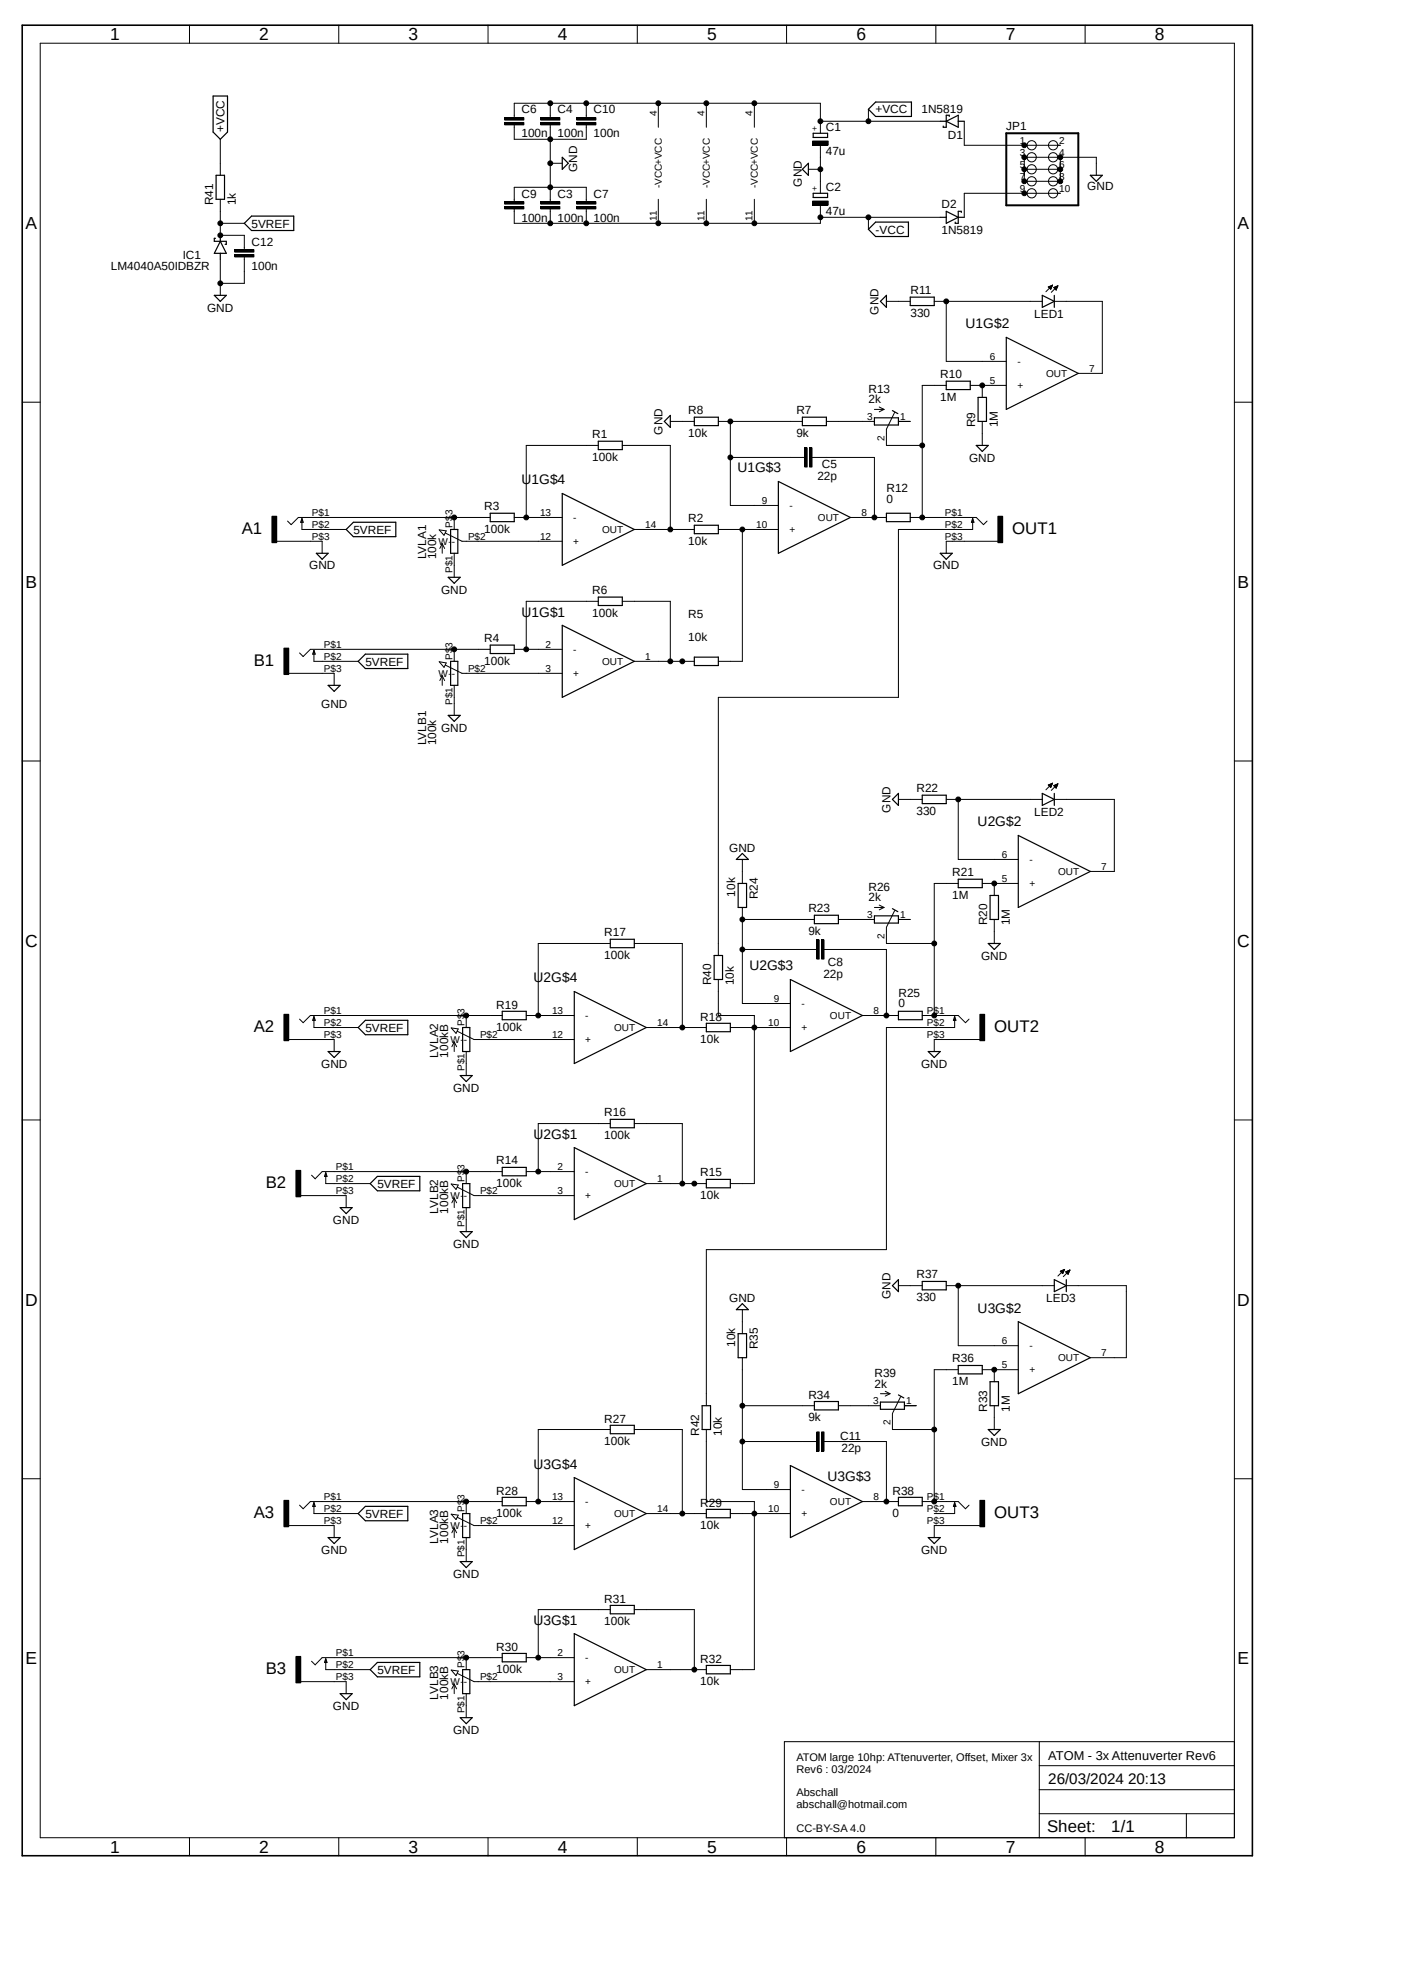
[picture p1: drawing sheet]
<svg xmlns="http://www.w3.org/2000/svg" width="297mm" height="420mm" viewBox="0 0 297 420" stroke-linecap="round" stroke-linejoin="round" font-family="sans-serif">
<path d="M4.2 5l261.1 388.2M265.3 5l-261.1 388.2" fill="none" stroke="#fff" stroke-width=".21"/>
<g fill="none" stroke="#000" stroke-width=".25">
<path d="M45.1 20.3h3v7.6l-1.5 1.6-1.5-1.6zM45.7 37.1h1.8v5.1h-1.8zM119 33.3l1.2 1.2-1.2 1.3zM171 34.5v2.6l-1.2-1.3zM172 28.2h3.1v.9h-3.1zM183.7 23.1l1.6-1.5h7.5v3h-7.5zM198.9 25.7h1.3M200.2 25.7l2.5-1.3v2.5zM200.8 24.6v-.2h-.6v2.5h-.6v-.2M202.7 25.7h1.3M230.7 37.1h2.5l-1.3 1.3zM45.6 50.4h-.3v.7h2.6v.6h-.3"/>
<path d="M46.6 51.1l1.3 2.5h-2.6zM46.6 49.8v1.3M46.6 53.6v1.3M53.2 45.7h8.9v3.1h-8.9l-1.5-1.6zM172 40.9h3.1v.9h-3.1zM183.7 48.5l1.6-1.5h6.9v3h-6.9zM198.9 46h1.3M200.2 44.7l2.5 1.3-2.5 1.2zM202.7 46h1.3M203.4 45v-.3h-.7v2.5h-.6v-.2M45.3 62.5h2.6l-1.3 1.3zM187.5 62.5v2.5l-1.2-1.2z"/>
<path d="M192.6 62.9h5.1v1.7h-5.1zM212.9 71.4l15.2 7.6-15.2 7.6zM220.5 62.5l2.6 1.3-2.6 1.2zM223.1 62.5v2.5M126.6 93.3h5.1v1.8h-5.1zM141.8 87.9v2.5l-1.3-1.2zM146.9 88.3h5.1v1.7h-5.1zM169.8 88.3h5v1.7h-5zM185 88.4h5.1v1.5h-5.1zM188.8 86.9l1.1 .6M200.2 80.6h5.1v1.8h-5.1zM206.5 94.2h2.6l-1.3 1.3z"/>
<path d="M206.9 84.1h1.8v5.1h-1.8zM63.9 109.7l.2 .8h-.5zM66.9 117.1h2.5l-1.2 1.2zM73.2 112l1.6-1.5h8.9v3h-8.9zM95.3 112h1.6v5.1h-1.6zM103.7 108.6h5.1v1.8h-5.1zM119 104.4l15.2 7.6-15.2 7.6zM146.9 111.1h5.1v1.8h-5.1zM164.7 101.9l15.2 7.6-15.2 7.6zM187.5 108.6h5.1v1.8h-5.1zM198.9 117.1h2.6l-1.3 1.2zM205.8 109.7l.2 .8h-.5z"/>
<path d="M66.4 137.6l.3 .8h-.5zM75.8 139.9l1.5-1.5h9v3h-9zM94.8 122.1h2.6l-1.3 1.3zM95.3 139.9h1.6v5.1h-1.6zM103.7 136.5h5.1v1.8h-5.1zM119 132.3l15.2 7.6-15.2 7.6zM126.6 126.3h5.1v1.8h-5.1zM146.9 139h5.1v1.8h-5.1zM69.4 145h2.6l-1.3 1.3zM94.8 151.3h2.6l-1.3 1.3zM190.1 167.9v2.5l-1.3-1.3zM195.1 168.2h5.1v1.8h-5.1z"/>
<path d="M215.4 176.7l15.3 7.7-15.3 7.6zM220.5 167.9l2.6 1.2-2.6 1.3zM223.1 167.9v2.5M129.1 198.7h5.1v1.8h-5.1zM156.2 186.9h1.7v5.1h-1.7zM157.1 180.6l1.2 1.2h-2.5zM172.3 193.6h5.1v1.8h-5.1zM185 193.8h5.1v1.5h-5.1zM188.8 192.2l1.1 .7M202.7 186h5.1v1.8h-5.1zM209.1 199.6h2.5l-1.2 1.3zM209.5 189.4h1.7v5.1h-1.7z"/>
<path d="M66.4 215.1l.3 .8h-.5zM75.8 217.4l1.5-1.5h9v3h-9zM97.9 217.4h1.5v5.1h-1.5zM106.3 214h5v1.7h-5zM121.5 209.8l15.2 7.6-15.2 7.6zM149.4 216.5h5.1v1.8h-5.1zM151.1 202.1h1.8v5.1h-1.8zM167.2 207.2l15.3 7.6-15.3 7.7zM190.1 214h5v1.7h-5zM202 215.1l.2 .8h-.5zM69.4 222.5h2.6l-1.3 1.2zM97.4 227.5h2.5l-1.3 1.3z"/>
<path d="M129.1 236.8h5.1v1.8h-5.1zM196.4 222.5h2.5l-1.2 1.2zM68.9 248.1l.3 .8h-.5zM72 255.5h2.5l-1.3 1.3zM78.3 250.4l1.5-1.5h9v3h-9zM97.9 250.4h1.5v5.1h-1.5zM106.3 247h5v1.8h-5zM121.5 242.8l15.2 7.6-15.2 7.6zM149.4 249.5h5.1v1.8h-5.1zM97.4 260.6h2.5l-1.3 1.2zM157.1 275.8l1.2 1.3h-2.5zM190.1 270.7v2.6l-1.3-1.3z"/>
<path d="M195.1 271.1h5.1v1.8h-5.1zM215.4 279.6l15.3 7.6-15.3 7.7zM223.1 270.7l2.5 1.3-2.5 1.3zM225.6 270.7v2.6M148.5 297.4h1.8v5h-1.8zM156.2 282.2h1.7v5h-1.7zM172.3 296.5h5.1v1.8h-5.1zM186.3 296.6h5v1.6h-5zM190.1 295.1l1.1 .6M202.7 288.9h5.1v1.8h-5.1zM209.5 292.3h1.7v5.1h-1.7zM66.4 317.9l.3 .8h-.5z"/>
<path d="M106.3 316.8h5v1.8h-5zM121.5 312.6l15.2 7.6-15.2 7.6zM129.1 301.5h5.1v1.8h-5.1zM149.4 319.3h5.1v1.8h-5.1zM167.2 310l15.3 7.7-15.3 7.6zM190.1 316.8h5v1.8h-5zM202 317.9l.2 .8h-.5zM209.1 302.4h2.5l-1.2 1.3zM69.4 325.3h2.6l-1.3 1.3zM75.8 320.2l1.5-1.5h9v3h-9zM97.4 330.4h2.5l-1.3 1.2zM97.9 320.2h1.5v5.1h-1.5z"/>
<path d="M129.1 339.6h5.1v1.8h-5.1zM196.4 325.3h2.5l-1.2 1.3zM68.9 350.9l.3 .8h-.5zM72 358.3h2.5l-1.3 1.3zM78.3 353.2l1.5-1.5h9v3.1h-9zM97.9 353.2h1.5v5.1h-1.5zM106.3 349.8h5v1.8h-5zM121.5 345.6l15.2 7.6-15.2 7.6zM149.4 352.3h5.1v1.8h-5.1zM97.4 363.4h2.5l-1.3 1.3z"/>
</g>
<g fill="none" stroke="#000" stroke-width=".21">
<path d="M8.5 9.1h252.7v379.7h-252.7zM40.1 5.3v3.8M71.7 5.3v3.8M103.3 5.3v3.8M134.8 5.3v3.8M166.4 5.3v3.8M198 5.3v3.8M229.6 5.3v3.8M46.6 29.5v7.6M106.8 25.9h4v.5h-4zM106.8 24.9h4v.5h-4zM108.8 24.9v-3.1h64.8v6.4"/>
<path d="M108.8 26.4v3.1h15.2v-3.1M114.4 25.9h4v.5h-4zM114.4 24.9h4v.5h-4zM116.4 21.8v3.1M116.4 26.4v16.3M116.4 34.5h2.6M122 25.9h4.1v.5h-4.1zM122 24.9h4.1v.5h-4.1zM124 21.8v3.1M139.3 21.8v5.1M149.4 21.8v5.1M159.6 21.8v5.1"/>
<path d="M171 35.8h2.6M171.9 29.8h3.3v.9h-3.3zM173.6 30.7v10.2M173.6 25.7h25.3M183.7 23.1v2.6M204 25.7v5h20.3M216.7 35.8h7.6M224.3 33.3v5.1h-7.6v-5.1h15.2v3.8M46.6 42.2v7.6h5.1v3M46.6 54.9v7.6M46.6 47.2h5.1M49.7 53.8h4v.6h-4z"/>
<path d="M49.7 52.8h4v.5h-4zM51.7 54.4v5.5h-5.1M106.8 43.7h4v.5h-4zM106.8 42.7h4v.5h-4zM108.8 42.7v-3.1h15.2v3.1M114.4 43.7h4v.5h-4zM114.4 42.7h4v.5h-4zM116.4 44.2v3M122 43.7h4.1v.5h-4.1zM122 42.7h4.1v.5h-4.1zM124 44.2v3M139.3 42.2v5"/>
<path d="M149.4 42.2v5M159.6 42.2v5M171.9 42.5h3.3v.9h-3.3zM173.6 43.4v3.8h-64.8v-3M173.6 46h25.3M183.7 46v2.5M224.3 40.9h-20.3v5.1M187.5 63.8h5.1M197.7 63.8h22.8M200.2 63.8v12.7h12.7M221.8 60.7h.7M221.9 60.8h.6"/>
<path d="M222 60.9h.5M222 60.6h.5M222.1 61h.3M222.2 61h.2M222.2 60.5h.4M222.2 61.1h.1M222.4 60.5h.2M222.6 60.4h.1M222.7 60.3l-1.4 1.4M222.7 60.3l-.9 .4M222.7 60.3l-.4 .9-.5-.5M223 60.9h.6"/>
<path d="M223 60.8h.7M223.1 63.8h10.1v15.2h-5.1M223.1 61h.5M223.2 61h.4M223.2 60.7h.5M223.3 61.1h.2M223.4 61.3h.1M223.4 60.6h.4M223.6 60.5h.2M223.8 60.5l-1.4 1.3M223.8 60.5l-.9 .3 .6 .6M223.8 60.5l-.4 .8"/>
<path d="M4.7 85.1h3.8M126.6 94.2h-15.3v15.3M131.7 94.2h10.1v17.8M141.8 89.2h5.1M152 89.2h17.8M154.5 96.8h15.8M154.5 89.2v17.7h10.2M170.3 94.7h.5v4.1h-.5zM171.3 94.7h.5v4.1h-.5zM171.8 96.8h13.2v12.7M174.8 89.2h10.2M185 86.6h2"/>
<path d="M186 86.1l1 .5M187 86.6l-1 .5M189.3 87.2l-1.8 3.6v3.4h7.6M190.1 89.2h2.5M200.2 81.5h-5.1v28M205.3 81.5h7.6M207.8 81.5v2.6M207.8 89.2v5M261.2 85.1h3.8M57.5 109.2h1v5.6h-1zM58.5 114.5h9.7v2.6M63.9 109.7v2.3h9.3"/>
<path d="M92.9 112.1l1.5 .2-.5 .9zM93.6 115v2.1M93.6 115l-.6 1M93.6 115l.5 1M94.2 112.8l3.5 1.7h21.3M96.1 109.5v2.5M96.1 117.1v5M103.7 109.5h-40.6l-1.5 1.5-.8-.8M108.8 109.5h10.2M134.2 112h12.7M152 112h12.7M157.1 112v27.9h-5.1"/>
<path d="M179.9 109.5h7.6M192.6 109.5h13.9l1.6 1.5 .7-.8M205.8 109.7v2.3h-15.7v35.5h-38.1v54.6M211.1 109.2h1v5.6h-1zM211.1 114.5h-10.9v2.6M60.1 137.1h1v5.6h-1zM66.4 137.6v2.3h9.4M92.9 140l1.5 .3-.5 .9zM96.1 137.4v2.5M103.7 137.4h-38l-1.6 1.5-.7-.8M108.8 137.4h10.2M126.6 127.2h-15.3v10.2"/>
<path d="M131.7 127.2h10.1v12.7M134.2 139.9h12.7M61.1 142.5h9.6v2.5M93.6 143v2M93.6 143l-.6 1M93.6 143l.5 1M94.2 140.7l3.5 1.8h21.3M96.1 145v6.3M4.7 161h3.8M190.1 169.1h5M200.2 169.1h20.3M202.7 169.1v12.7h12.7"/>
<path d="M221.8 166.1h.7M221.9 166.2h.6M222 166.3h.5M222 166h.5M222.1 166.4h.3M222.2 166.5h.2M222.2 165.9h.4M222.2 166.5h.1M222.4 165.8h.2M222.6 165.7h.1M222.7 165.7l-1.4 1.4M222.7 165.7l-.9 .4"/>
<path d="M222.7 165.7l-.4 .9-.5-.5M223 166.3h.6M223 166.2h.7M223.1 169.1h12.7v15.3h-5.1M223.1 166.4h.5M223.2 166.5h.4M223.2 166.1h.5M223.3 166.5h.2M223.4 166.6h.1M223.4 166h.3M223.6 165.9h.2M223.8 165.8l-1.4 1.4"/>
<path d="M223.8 165.8l-.9 .4 .6 .6M223.8 165.8l-.4 .9M261.2 161h3.8M129.1 199.6h-15.2v15.2M134.2 199.6h10.2v17.8M157.1 181.8v5.1M157.1 192v20.3h10.1M157.1 194.5h15.2M172.8 198.8h.5v4.1h-.5zM173.8 198.8h.5v4.1h-.5zM177.4 194.5h7.6M185 192h2"/>
<path d="M186 191.5l1 .5M187 192l-1 .5M189.3 192.7l-1.8 3.5v3.4h10.2M190.1 194.5h2.5M202.7 186.9h-5v27.9M207.8 186.9h7.6M210.4 186.9v2.5M210.4 194.5v5.1M60.1 214.6h1v5.6h-1zM61.1 219.9h9.6v2.6M66.4 215.1v2.3h9.4M95.5 217.5l1.4 .2-.4 .9z"/>
<path d="M96.8 218.2l3.5 1.7h21.2M98.6 214.8v2.6M106.3 214.8h-40.6l-1.6 1.6-.7-.8M111.3 214.8h10.2M136.7 217.4h12.7M152 207.2v7.6h7.6v35.6h-5.1M154.5 217.4h12.7M157.1 200.9h15.7M174.3 200.9h13.2v13.9M182.5 214.8h7.6M195.1 214.8h7.6l1.6 1.6 .7-.8M202 215.1v2.3h-14.5v47h-38.1v33"/>
<path d="M207.3 214.6h1v5.6h-1zM207.3 219.9h-9.6v2.6M4.7 236.9h3.8M96.1 220.4v2.1M96.1 220.4l-.5 1M96.1 220.4l.5 1M98.6 222.5v5M129.1 237.7h-15.2v10.2M134.2 237.7h10.2v12.7M261.2 236.9h3.8M62.6 247.6h1v5.6h-1zM63.6 252.9h9.6v2.6"/>
<path d="M68.9 248.1v2.3h9.4M95.5 250.5l1.4 .2-.4 .9zM96.1 253.5v2M96.1 253.5l-.5 1M96.1 253.5l.5 1M96.8 251.2l3.5 1.7h21.2M98.6 247.9v2.5M98.6 255.5v5.1M106.3 247.9h-38.1l-1.5 1.5-.8-.8M111.3 247.9h10.2M136.7 250.4h12.7M157.1 277.1v5.1"/>
<path d="M190.1 272h5M200.2 272h22.9M202.7 272v12.7h12.7M224.3 268.9l.9-.3-.4 .9zM224.4 269h.6M224.4 268.9h.7M224.5 269.1h.5M224.6 269.2h.4M224.6 268.8h.5M224.7 269.2h.2M224.7 269.4h.2M224.8 268.7h.3"/>
<path d="M225 268.6h.2M225.2 268.6l-1.4 1.4M225.2 268.6h.1M225.5 269.1l.9-.4-.4 .9zM225.5 269.1h.7M225.6 272h12.7v15.2h-7.6M225.6 269.2h.5M225.6 269h.6M225.7 269.2h.4M225.8 269.4h.3M225.8 268.9h.5M225.8 269.5h.3"/>
<path d="M225.9 269.5h.1M226 268.8h.3M226.2 268.7h.2M226.4 268.7l-1.4 1.4M157.1 287.2v27.9h10.1M157.1 297.4h15.2M177.4 297.4h8.9M186.3 294.9h2M187.3 294.3l1 .6M188.3 294.9l-1 .5M190.5 295.5l-1.7 3.5v3.4h8.9M191.3 297.4h2.5"/>
<path d="M202.7 289.8h-5v27.9M207.8 289.8h7.6M210.4 289.8v2.5M210.4 297.4v5M4.7 312.8h3.8M60.1 317.4h1v5.6h-1zM66.4 317.9v2.3h9.4M98.6 317.7v2.5M106.3 317.7h-40.6l-1.6 1.5-.7-.8M111.3 317.7h10.2M129.1 302.4h-15.2v15.3M134.2 302.4h10.2v17.8"/>
<path d="M149.4 302.4v15.3h10.2v35.5h-5.1M157.1 305h15.7M172.8 302.9h.5v4.1h-.5zM173.8 302.9h.5v4.1h-.5zM174.3 305h13.2v12.7M182.5 317.7h7.6M195.1 317.7h7.6l1.6 1.5 .7-.8M202 317.9v2.3h-4.3M207.3 317.4h1v5.6h-1zM261.2 312.8h3.8M61.1 322.7h9.6v2.6M95.5 320.3l1.4 .2-.4 1z"/>
<path d="M96.1 323.3v2M96.1 323.3l-.5 1M96.1 323.3l.5 1M96.8 321l3.5 1.7h21.2M98.6 325.3v5.1M136.7 320.2h12.7M154.5 320.2h12.7M207.3 322.7h-9.6v2.6M62.6 350.4h1v5.6h-1zM63.6 355.8h9.6v2.5M68.9 350.9v2.3h9.4M95.5 353.3l1.4 .2-.4 1z"/>
<path d="M96.1 356.3v2M96.1 356.3l-.5 1M96.1 356.3l.5 1M96.8 354l3.5 1.8h21.2M98.6 350.7v2.5M98.6 358.3v5.1M106.3 350.7h-38.1l-1.5 1.5-.8-.7M111.3 350.7h10.2M129.1 340.5h-15.2v10.2M134.2 340.5h12.7v12.7M136.7 353.2h12.7M219.9 368.5v20.3"/>
<path d="M219.9 378.6h41.3M219.9 373.5h41.3M261.2 368.5h-95.3v20.3M40.1 388.8v3.8M71.7 388.8v3.8M103.3 388.8v3.8M134.8 388.8v3.8M166.4 388.8v3.8M198 388.8v3.8M219.9 383.7h41.3M229.6 388.8v3.8M251 383.7v5.1"/>
<circle cx="116.4" cy="39.6" r=".51"/>
<circle cx="116.4" cy="21.8" r=".51"/>
<circle cx="116.4" cy="29.5" r=".51"/>
<circle cx="116.4" cy="34.5" r=".51"/>
<circle cx="124" cy="21.8" r=".51"/>
<circle cx="139.3" cy="21.8" r=".51"/>
<circle cx="149.4" cy="21.8" r=".51"/>
<circle cx="159.6" cy="21.8" r=".51"/>
<circle cx="173.6" cy="25.7" r=".51"/>
<circle cx="173.6" cy="35.8" r=".51"/>
<circle cx="183.7" cy="25.7" r=".51"/>
<circle cx="216.7" cy="35.8" r=".51"/>
<circle cx="216.7" cy="33.3" r=".51"/>
<circle cx="216.7" cy="30.7" r=".51"/>
<circle cx="216.7" cy="38.4" r=".51"/>
<circle cx="218.3" cy="30.7" r=".98"/>
<circle cx="218.3" cy="38.4" r=".98"/>
<circle cx="218.3" cy="33.3" r=".98"/>
<circle cx="218.3" cy="35.8" r=".98"/>
<circle cx="222.8" cy="33.3" r=".98"/>
<circle cx="222.8" cy="30.7" r=".98"/>
<circle cx="222.8" cy="38.4" r=".98"/>
<circle cx="222.8" cy="35.8" r=".98"/>
<circle cx="224.3" cy="33.3" r=".51"/>
<circle cx="224.3" cy="38.4" r=".51"/>
<circle cx="224.3" cy="35.8" r=".51"/>
<circle cx="46.6" cy="47.2" r=".51"/>
<circle cx="46.6" cy="49.8" r=".51"/>
<circle cx="46.6" cy="59.9" r=".51"/>
<circle cx="116.4" cy="47.2" r=".51"/>
<circle cx="124" cy="47.2" r=".51"/>
<circle cx="139.3" cy="47.2" r=".51"/>
<circle cx="149.4" cy="47.2" r=".51"/>
<circle cx="159.6" cy="47.2" r=".51"/>
<circle cx="173.6" cy="46" r=".51"/>
<circle cx="183.7" cy="46" r=".51"/>
<circle cx="216.7" cy="40.9" r=".51"/>
<circle cx="218.3" cy="40.9" r=".98"/>
<circle cx="222.8" cy="40.9" r=".98"/>
<circle cx="200.2" cy="63.8" r=".51"/>
<circle cx="154.5" cy="96.8" r=".51"/>
<circle cx="154.5" cy="89.2" r=".51"/>
<circle cx="195.1" cy="94.2" r=".51"/>
<circle cx="207.8" cy="81.5" r=".51"/>
<circle cx="96.1" cy="109.5" r=".51"/>
<circle cx="111.3" cy="109.5" r=".51"/>
<circle cx="141.8" cy="112" r=".51"/>
<circle cx="157.1" cy="112" r=".51"/>
<circle cx="185" cy="109.5" r=".51"/>
<circle cx="195.1" cy="109.5" r=".51"/>
<circle cx="96.1" cy="137.4" r=".51"/>
<circle cx="111.3" cy="137.4" r=".51"/>
<circle cx="141.8" cy="139.9" r=".51"/>
<circle cx="144.4" cy="139.9" r=".51"/>
<circle cx="202.7" cy="169.1" r=".51"/>
<circle cx="157.1" cy="194.5" r=".51"/>
<circle cx="197.6" cy="199.6" r=".51"/>
<circle cx="210.3" cy="186.9" r=".51"/>
<circle cx="98.6" cy="214.8" r=".51"/>
<circle cx="113.9" cy="214.8" r=".51"/>
<circle cx="144.4" cy="217.4" r=".51"/>
<circle cx="157.1" cy="200.9" r=".51"/>
<circle cx="159.6" cy="217.4" r=".51"/>
<circle cx="187.5" cy="214.8" r=".51"/>
<circle cx="197.6" cy="214.8" r=".51"/>
<circle cx="98.6" cy="247.9" r=".51"/>
<circle cx="113.9" cy="247.9" r=".51"/>
<circle cx="144.4" cy="250.4" r=".51"/>
<circle cx="146.9" cy="250.4" r=".51"/>
<circle cx="202.7" cy="272" r=".51"/>
<circle cx="157.1" cy="297.4" r=".51"/>
<circle cx="210.3" cy="289.8" r=".51"/>
<circle cx="98.6" cy="317.7" r=".51"/>
<circle cx="113.9" cy="317.7" r=".51"/>
<circle cx="157.1" cy="305" r=".51"/>
<circle cx="187.5" cy="317.7" r=".51"/>
<circle cx="197.6" cy="317.7" r=".51"/>
<circle cx="197.6" cy="302.4" r=".51"/>
<circle cx="144.4" cy="320.2" r=".51"/>
<circle cx="159.6" cy="320.2" r=".51"/>
<circle cx="98.6" cy="350.7" r=".51"/>
<circle cx="113.9" cy="350.7" r=".51"/>
<circle cx="146.9" cy="353.2" r=".51"/>
</g>
<g fill="#000">
<path d="M106.8 25.9h4v.5h-4z" fill-rule="evenodd"/>
<path d="M106.8 24.9h4v.5h-4z" fill-rule="evenodd"/>
<path d="M114.4 25.9h4v.5h-4z" fill-rule="evenodd"/>
<path d="M114.4 24.9h4v.5h-4z" fill-rule="evenodd"/>
<path d="M122 25.9h4.1v.5h-4.1z" fill-rule="evenodd"/>
<path d="M122 24.9h4.1v.5h-4.1z" fill-rule="evenodd"/>
<path d="M171.9 29.8h3.3v.9h-3.3z" fill-rule="evenodd"/>
<path d="M49.7 53.8h4v.6h-4z" fill-rule="evenodd"/>
<path d="M49.7 52.8h4v.5h-4z" fill-rule="evenodd"/>
<path d="M106.8 43.7h4v.5h-4z" fill-rule="evenodd"/>
<path d="M106.8 42.7h4v.5h-4z" fill-rule="evenodd"/>
<path d="M114.4 43.7h4v.5h-4z" fill-rule="evenodd"/>
<path d="M114.4 42.7h4v.5h-4z" fill-rule="evenodd"/>
<path d="M122 43.7h4.1v.5h-4.1z" fill-rule="evenodd"/>
<path d="M122 42.7h4.1v.5h-4.1z" fill-rule="evenodd"/>
<path d="M171.9 42.5h3.3v.9h-3.3z" fill-rule="evenodd"/>
<path d="M170.3 94.7h.5v4.1h-.5z" fill-rule="evenodd"/>
<path d="M171.3 94.7h.5v4.1h-.5z" fill-rule="evenodd"/>
<path d="M57.5 109.2h1v5.6h-1z" fill-rule="evenodd"/>
<path d="M211.1 109.2h1v5.6h-1z" fill-rule="evenodd"/>
<path d="M60.1 137.1h1v5.6h-1z" fill-rule="evenodd"/>
<path d="M172.8 198.8h.5v4.1h-.5z" fill-rule="evenodd"/>
<path d="M173.8 198.8h.5v4.1h-.5z" fill-rule="evenodd"/>
<path d="M60.1 214.6h1v5.6h-1z" fill-rule="evenodd"/>
<path d="M207.3 214.6h1v5.6h-1z" fill-rule="evenodd"/>
<path d="M62.6 247.6h1v5.6h-1z" fill-rule="evenodd"/>
<path d="M172.8 302.9h.5v4.1h-.5z" fill-rule="evenodd"/>
<path d="M173.8 302.9h.5v4.1h-.5z" fill-rule="evenodd"/>
<path d="M60.1 317.4h1v5.6h-1z" fill-rule="evenodd"/>
<path d="M207.3 317.4h1v5.6h-1z" fill-rule="evenodd"/>
<path d="M62.6 350.4h1v5.6h-1z" fill-rule="evenodd"/>
<circle cx="116.4" cy="39.6" r=".51"/>
<circle cx="116.4" cy="21.8" r=".51"/>
<circle cx="116.4" cy="29.5" r=".51"/>
<circle cx="116.4" cy="34.5" r=".51"/>
<circle cx="124" cy="21.8" r=".51"/>
<circle cx="139.3" cy="21.8" r=".51"/>
<circle cx="149.4" cy="21.8" r=".51"/>
<circle cx="159.6" cy="21.8" r=".51"/>
<circle cx="173.6" cy="25.7" r=".51"/>
<circle cx="173.6" cy="35.8" r=".51"/>
<circle cx="183.7" cy="25.7" r=".51"/>
<circle cx="216.7" cy="35.8" r=".51"/>
<circle cx="216.7" cy="33.3" r=".51"/>
<circle cx="216.7" cy="30.7" r=".51"/>
<circle cx="216.7" cy="38.4" r=".51"/>
<circle cx="224.3" cy="33.3" r=".51"/>
<circle cx="224.3" cy="38.4" r=".51"/>
<circle cx="224.3" cy="35.8" r=".51"/>
<circle cx="46.6" cy="47.2" r=".51"/>
<circle cx="46.6" cy="49.8" r=".51"/>
<circle cx="46.6" cy="59.9" r=".51"/>
<circle cx="116.4" cy="47.2" r=".51"/>
<circle cx="124" cy="47.2" r=".51"/>
<circle cx="139.3" cy="47.2" r=".51"/>
<circle cx="149.4" cy="47.2" r=".51"/>
<circle cx="159.6" cy="47.2" r=".51"/>
<circle cx="173.6" cy="46" r=".51"/>
<circle cx="183.7" cy="46" r=".51"/>
<circle cx="216.7" cy="40.9" r=".51"/>
<circle cx="200.2" cy="63.8" r=".51"/>
<circle cx="154.5" cy="96.8" r=".51"/>
<circle cx="154.5" cy="89.2" r=".51"/>
<circle cx="195.1" cy="94.2" r=".51"/>
<circle cx="207.8" cy="81.5" r=".51"/>
<circle cx="96.1" cy="109.5" r=".51"/>
<circle cx="111.3" cy="109.5" r=".51"/>
<circle cx="141.8" cy="112" r=".51"/>
<circle cx="157.1" cy="112" r=".51"/>
<circle cx="185" cy="109.5" r=".51"/>
<circle cx="195.1" cy="109.5" r=".51"/>
<circle cx="96.1" cy="137.4" r=".51"/>
<circle cx="111.3" cy="137.4" r=".51"/>
<circle cx="141.8" cy="139.9" r=".51"/>
<circle cx="144.4" cy="139.9" r=".51"/>
<circle cx="202.7" cy="169.1" r=".51"/>
<circle cx="157.1" cy="194.5" r=".51"/>
<circle cx="197.6" cy="199.6" r=".51"/>
<circle cx="210.3" cy="186.9" r=".51"/>
<circle cx="98.6" cy="214.8" r=".51"/>
<circle cx="113.9" cy="214.8" r=".51"/>
<circle cx="144.4" cy="217.4" r=".51"/>
<circle cx="157.1" cy="200.9" r=".51"/>
<circle cx="159.6" cy="217.4" r=".51"/>
<circle cx="187.5" cy="214.8" r=".51"/>
<circle cx="197.6" cy="214.8" r=".51"/>
<circle cx="98.6" cy="247.9" r=".51"/>
<circle cx="113.9" cy="247.9" r=".51"/>
<circle cx="144.4" cy="250.4" r=".51"/>
<circle cx="146.9" cy="250.4" r=".51"/>
<circle cx="202.7" cy="272" r=".51"/>
<circle cx="157.1" cy="297.4" r=".51"/>
<circle cx="210.3" cy="289.8" r=".51"/>
<circle cx="98.6" cy="317.7" r=".51"/>
<circle cx="113.9" cy="317.7" r=".51"/>
<circle cx="157.1" cy="305" r=".51"/>
<circle cx="187.5" cy="317.7" r=".51"/>
<circle cx="197.6" cy="317.7" r=".51"/>
<circle cx="197.6" cy="302.4" r=".51"/>
<circle cx="144.4" cy="320.2" r=".51"/>
<circle cx="159.6" cy="320.2" r=".51"/>
<circle cx="98.6" cy="350.7" r=".51"/>
<circle cx="113.9" cy="350.7" r=".51"/>
<circle cx="146.9" cy="353.2" r=".51"/>
</g>
<path d="M212.9 28.2h15.2v15.2h-15.2z" fill="none" stroke="#000" stroke-width=".42"/>
<path d="M4.7 5.3h260.3v387.3h-260.3z" fill="none" stroke="#000" stroke-width=".34"/>
<g font-size="3.7">
<text x="23.3" y="8.6">1</text>
<text x="54.9" y="8.6">2</text>
<text x="86.4" y="8.6">3</text>
<text x="118" y="8.6">4</text>
<text x="149.6" y="8.6">5</text>
<text x="181.2" y="8.6">6</text>
<text x="212.8" y="8.6">7</text>
<text x="244.3" y="8.6">8</text>
<text x="5.4" y="48.4">A</text>
<text x="261.8" y="48.4">A</text>
<text x="5.4" y="124.3">B</text>
<text x="261.8" y="124.3">B</text>
<text x="5.3" y="200.3">C</text>
<text x="261.7" y="200.3">C</text>
<text x="5.3" y="276.2">D</text>
<text x="261.7" y="276.2">D</text>
<text x="5.4" y="352.1">E</text>
<text x="261.8" y="352.1">E</text>
<text x="23.3" y="392">1</text>
<text x="54.9" y="392">2</text>
<text x="86.4" y="392">3</text>
<text x="118" y="392">4</text>
<text x="149.6" y="392">5</text>
<text x="181.2" y="392">6</text>
<text x="212.8" y="392">7</text>
<text x="244.3" y="392">8</text>
</g>
<g font-size="3.6">
<text x="51.1" y="113">A1</text>
<text x="214.2" y="113">OUT1</text>
<text x="53.7" y="140.9">B1</text>
<text x="53.7" y="218.4">A2</text>
<text x="210.4" y="218.4">OUT2</text>
<text x="56.2" y="251.4">B2</text>
<text x="53.7" y="321.2">A3</text>
<text x="210.4" y="321.2">OUT3</text>
<text x="56.2" y="354.2">B3</text>
<text x="221.5" y="387.6">Sheet:</text>
<text x="235.1" y="387.5">1/1</text>
</g>
<text font-size="3.2" x="221.8" y="377.4">26/03/2024 20:13</text>
<g font-size="2.9">
<text x="204.3" y="69.5">U1G$2</text>
<text x="156" y="99.9">U1G$3</text>
<text x="110.4" y="102.5">U1G$4</text>
<text x="110.4" y="130.4">U1G$1</text>
<text x="206.8" y="174.8">U2G$2</text>
<text x="112.9" y="207.9">U2G$4</text>
<text x="158.6" y="205.3">U2G$3</text>
<text x="112.9" y="240.9">U2G$1</text>
<text x="206.8" y="277.7">U3G$2</text>
<text x="112.9" y="310.7">U3G$4</text>
<text x="175.1" y="313.3">U3G$3</text>
<text x="112.9" y="343.7">U3G$1</text>
</g>
<text font-size="2.7" x="221.8" y="372.3">ATOM - 3x Attenuverter Rev6</text>
<g font-size="2.5">
<text x="47.5" y="27.9" transform="rotate(-90 47.5 27.9)">+VCC</text>
<text x="110.3" y="29.1">100n</text>
<text x="110.3" y="24">C6</text>
<text x="117.9" y="29.1">100n</text>
<text x="117.9" y="24">C4</text>
<text x="125.6" y="29.1">100n</text>
<text x="125.6" y="24">C10</text>
<text x="174.7" y="27.7">C1</text>
<text x="185.3" y="24">+VCC</text>
<text x="194.9" y="24">1N5819</text>
<text x="200.5" y="29.3">D1</text>
<text x="212.9" y="27.6">JP1</text>
<text x="174.7" y="32.8">47u</text>
<text x="110.3" y="41.8">C9</text>
<text x="117.9" y="41.8">C3</text>
<text x="122.1" y="36.4" transform="rotate(-90 122.1 36.4)">GND</text>
<text x="125.6" y="41.8">C7</text>
<text x="169.6" y="39.5" transform="rotate(-90 169.6 39.5)">GND</text>
<text x="174.7" y="40.4">C2</text>
<text x="230" y="40.3">GND</text>
<text x="45.1" y="43.4" transform="rotate(-90 45.1 43.4)">R41</text>
<text x="49.9" y="43.4" transform="rotate(-90 49.9 43.4)">1k</text>
<text x="110.3" y="46.9">100n</text>
<text x="117.9" y="46.9">100n</text>
<text x="125.6" y="46.9">100n</text>
<text x="174.7" y="45.5">47u</text>
<text x="199.2" y="44.1">D2</text>
<text x="53.2" y="51.9">C12</text>
<text x="53.2" y="48.1">5VREF</text>
<text x="185.3" y="49.4">-VCC</text>
<text x="199.2" y="49.4">1N5819</text>
<text x="23.5" y="57">LM4040A50IDBZR</text>
<text x="38.7" y="54.7">IC1</text>
<text x="53.2" y="57">100n</text>
<text x="43.8" y="65.9">GND</text>
<text x="192.6" y="62.2">R11</text>
<text x="185.9" y="66.5" transform="rotate(-90 185.9 66.5)">GND</text>
<text x="192.6" y="67.1">330</text>
<text x="218.8" y="67.3">LED1</text>
<text x="183.7" y="83.2">R13</text>
<text x="198.9" y="80">R10</text>
<text x="145.6" y="87.6">R8</text>
<text x="168.5" y="87.6">R7</text>
<text x="183.7" y="85.3">2k</text>
<text x="198.9" y="84.8">1M</text>
<text x="125.3" y="92.7">R1</text>
<text x="140.2" y="91.9" transform="rotate(-90 140.2 91.9)">GND</text>
<text x="145.6" y="92.5">10k</text>
<text x="168.5" y="92.5">9k</text>
<text x="206.3" y="90.4" transform="rotate(-90 206.3 90.4)">R9</text>
<text x="211.1" y="90.4" transform="rotate(-90 211.1 90.4)">1M</text>
<text x="125.3" y="97.5">100k</text>
<text x="172.9" y="101.5">22p</text>
<text x="173.9" y="98.9">C5</text>
<text x="205" y="97.7">GND</text>
<text x="102.4" y="108">R3</text>
<text x="187.5" y="106.4">0</text>
<text x="187.5" y="104.1">R12</text>
<text x="74.8" y="112.9">5VREF</text>
<text x="102.4" y="112.8">100k</text>
<text x="145.6" y="110.5">R2</text>
<text x="90.1" y="118.4" transform="rotate(-90 90.1 118.4)">LVLA1</text>
<text x="92.3" y="118.4" transform="rotate(-90 92.3 118.4)">100k</text>
<text x="145.6" y="115.3">10k</text>
<text x="65.4" y="120.5">GND</text>
<text x="93.3" y="125.6">GND</text>
<text x="125.3" y="125.7">R6</text>
<text x="197.4" y="120.5">GND</text>
<text x="125.3" y="130.5">100k</text>
<text x="145.6" y="130.8">R5</text>
<text x="102.4" y="135.9">R4</text>
<text x="145.6" y="135.6">10k</text>
<text x="77.3" y="140.8">5VREF</text>
<text x="102.4" y="140.7">100k</text>
<text x="67.9" y="149.7">GND</text>
<text x="93.3" y="154.8">GND</text>
<text x="90.1" y="157.7" transform="rotate(-90 90.1 157.7)">LVLB1</text>
<text x="92.3" y="157.7" transform="rotate(-90 92.3 157.7)">100k</text>
<text x="193.9" y="167.6">R22</text>
<text x="188.4" y="171.9" transform="rotate(-90 188.4 171.9)">GND</text>
<text x="193.9" y="172.4">330</text>
<text x="218.8" y="172.7">LED2</text>
<text x="154.3" y="180.2">GND</text>
<text x="201.5" y="185.4">R21</text>
<text x="155.5" y="189.7" transform="rotate(-90 155.5 189.7)">10k</text>
<text x="160.3" y="190.2" transform="rotate(-90 160.3 190.2)">R24</text>
<text x="183.7" y="190.7">2k</text>
<text x="183.7" y="188.6">R26</text>
<text x="201.5" y="190.2">1M</text>
<text x="171" y="197.8">9k</text>
<text x="171" y="193">R23</text>
<text x="208.9" y="195.8" transform="rotate(-90 208.9 195.8)">R20</text>
<text x="213.7" y="195.8" transform="rotate(-90 213.7 195.8)">1M</text>
<text x="127.8" y="202.9">100k</text>
<text x="127.8" y="198.1">R17</text>
<text x="207.6" y="203">GND</text>
<text x="150.5" y="208.5" transform="rotate(-90 150.5 208.5)">R40</text>
<text x="155.3" y="208.5" transform="rotate(-90 155.3 208.5)">10k</text>
<text x="174.2" y="206.8">22p</text>
<text x="175.2" y="204.3">C8</text>
<text x="105" y="213.4">R19</text>
<text x="148.2" y="215.9">R18</text>
<text x="190.1" y="213.1">0</text>
<text x="190.1" y="210.8">R25</text>
<text x="77.3" y="218.3">5VREF</text>
<text x="105" y="218.1">100k</text>
<text x="148.2" y="220.7">10k</text>
<text x="67.9" y="225.9">GND</text>
<text x="92.7" y="223.7" transform="rotate(-90 92.7 223.7)">LVLA2</text>
<text x="94.8" y="223.7" transform="rotate(-90 94.8 223.7)">100kB</text>
<text x="194.9" y="225.9">GND</text>
<text x="95.8" y="231">GND</text>
<text x="127.8" y="236.2">R16</text>
<text x="127.8" y="241">100k</text>
<text x="79.8" y="251.3">5VREF</text>
<text x="105" y="251.2">100k</text>
<text x="105" y="246.3">R14</text>
<text x="148.2" y="248.9">R15</text>
<text x="92.7" y="256.8" transform="rotate(-90 92.7 256.8)">LVLB2</text>
<text x="94.8" y="256.8" transform="rotate(-90 94.8 256.8)">100kB</text>
<text x="148.2" y="253.7">10k</text>
<text x="70.4" y="258.9">GND</text>
<text x="95.8" y="264">GND</text>
<text x="154.3" y="275.4">GND</text>
<text x="188.4" y="274.8" transform="rotate(-90 188.4 274.8)">GND</text>
<text x="193.9" y="275.3">330</text>
<text x="193.9" y="270.5">R37</text>
<text x="221.4" y="275.5">LED3</text>
<text x="155.5" y="284.9" transform="rotate(-90 155.5 284.9)">10k</text>
<text x="160.3" y="285.5" transform="rotate(-90 160.3 285.5)">R35</text>
<text x="185" y="293.6">2k</text>
<text x="185" y="291.4">R39</text>
<text x="201.5" y="293.1">1M</text>
<text x="201.5" y="288.2">R36</text>
<text x="171" y="295.9">R34</text>
<text x="208.9" y="298.7" transform="rotate(-90 208.9 298.7)">R33</text>
<text x="213.7" y="298.7" transform="rotate(-90 213.7 298.7)">1M</text>
<text x="127.8" y="305.7">100k</text>
<text x="127.8" y="300.9">R27</text>
<text x="147.9" y="303.7" transform="rotate(-90 147.9 303.7)">R42</text>
<text x="152.7" y="303.7" transform="rotate(-90 152.7 303.7)">10k</text>
<text x="171" y="300.7">9k</text>
<text x="177.8" y="304.6">C11</text>
<text x="207.6" y="305.9">GND</text>
<text x="178" y="307.2">22p</text>
<text x="105" y="316.2">R28</text>
<text x="188.8" y="316.2">R38</text>
<text x="77.3" y="321.1">5VREF</text>
<text x="105" y="321">100k</text>
<text x="148.2" y="323.5">10k</text>
<text x="148.2" y="318.7">R29</text>
<text x="188.8" y="321">0</text>
<text x="67.9" y="328.7">GND</text>
<text x="92.7" y="326.6" transform="rotate(-90 92.7 326.6)">LVLA3</text>
<text x="94.8" y="326.6" transform="rotate(-90 94.8 326.6)">100kB</text>
<text x="194.9" y="328.7">GND</text>
<text x="95.8" y="333.8">GND</text>
<text x="127.8" y="339">R31</text>
<text x="127.8" y="343.8">100k</text>
<text x="105" y="354">100k</text>
<text x="105" y="349.2">R30</text>
<text x="148.2" y="351.7">R32</text>
<text x="79.8" y="354.1">5VREF</text>
<text x="92.7" y="359.6" transform="rotate(-90 92.7 359.6)">LVLB3</text>
<text x="94.8" y="359.6" transform="rotate(-90 94.8 359.6)">100kB</text>
<text x="148.2" y="356.5">10k</text>
<text x="70.4" y="361.7">GND</text>
<text x="95.8" y="366.8">GND</text>
</g>
<g font-size="2.3">
<text x="168.5" y="372.5">ATOM large 10hp: ATtenuverter, Offset, Mixer 3x</text>
<text x="168.5" y="375">Rev6 : 03/2024</text>
<text x="168.5" y="380">Abschall</text>
<text x="168.5" y="382.5">abschall@hotmail.com</text>
<text x="168.5" y="387.5">CC-BY-SA 4.0</text>
</g>
<g font-size="2.1">
<text x="138.9" y="24.6" transform="rotate(-90 138.9 24.6)">4</text>
<text x="149.1" y="24.6" transform="rotate(-90 149.1 24.6)">4</text>
<text x="159.2" y="24.6" transform="rotate(-90 159.2 24.6)">4</text>
<text x="215.7" y="30.4">1</text>
<text x="215.7" y="32.9">3</text>
<text x="215.7" y="35.5">5</text>
<text x="224.1" y="30.4">2</text>
<text x="224.1" y="32.9">4</text>
<text x="224.1" y="35.5">6</text>
<text x="140" y="39.8" transform="rotate(-90 140 39.8)">-VCC+VCC</text>
<text x="150.2" y="39.8" transform="rotate(-90 150.2 39.8)">-VCC+VCC</text>
<text x="160.4" y="39.8" transform="rotate(-90 160.4 39.8)">-VCC+VCC</text>
<text x="215.7" y="38">7</text>
<text x="215.7" y="40.6">9</text>
<text x="224.1" y="38">8</text>
<text x="224.1" y="40.6">10</text>
<text x="138.9" y="46.7" transform="rotate(-90 138.9 46.7)">11</text>
<text x="149.1" y="46.7" transform="rotate(-90 149.1 46.7)">11</text>
<text x="159.2" y="46.7" transform="rotate(-90 159.2 46.7)">11</text>
<text x="209.4" y="76.1">6</text>
<text x="215.3" y="77.2">-</text>
<text x="209.4" y="81.2">5</text>
<text x="215.3" y="82.3">+</text>
<text x="221.3" y="79.8">OUT</text>
<text x="230.5" y="78.6">7</text>
<text x="183.4" y="88.8">3</text>
<text x="190.4" y="88.8">1</text>
<text x="187.2" y="93.2" transform="rotate(-90 187.2 93.2)">2</text>
<text x="161.2" y="106.6">9</text>
<text x="167" y="107.7">-</text>
<text x="66" y="109.1">P$1</text>
<text x="66" y="111.6">P$2</text>
<text x="95.8" y="111.6" transform="rotate(-90 95.8 111.6)">P$3</text>
<text x="114.3" y="109.1">13</text>
<text x="121.3" y="110.2">-</text>
<text x="127.4" y="112.8">OUT</text>
<text x="136.5" y="111.6">14</text>
<text x="160" y="111.6">10</text>
<text x="167" y="112.8">+</text>
<text x="173.1" y="110.2">OUT</text>
<text x="182.2" y="109.1">8</text>
<text x="199.9" y="109.1">P$1</text>
<text x="199.9" y="111.6">P$2</text>
<text x="66" y="114.2">P$3</text>
<text x="92.8" y="115.3">W--</text>
<text x="99" y="114.2">P$2</text>
<text x="114.3" y="114.2">12</text>
<text x="121.3" y="115.3">+</text>
<text x="199.9" y="114.2">P$3</text>
<text x="95.8" y="121.2" transform="rotate(-90 95.8 121.2)">P$1</text>
<text x="68.5" y="137">P$1</text>
<text x="115.4" y="137">2</text>
<text x="68.5" y="142.1">P$3</text>
<text x="68.5" y="139.6">P$2</text>
<text x="92.8" y="143.2">W--</text>
<text x="95.8" y="139.6" transform="rotate(-90 95.8 139.6)">P$3</text>
<text x="99" y="142.1">P$2</text>
<text x="115.4" y="142.1">3</text>
<text x="121.3" y="143.2">+</text>
<text x="121.3" y="138.1">-</text>
<text x="127.4" y="140.7">OUT</text>
<text x="136.5" y="139.6">1</text>
<text x="95.8" y="149.1" transform="rotate(-90 95.8 149.1)">P$1</text>
<text x="211.9" y="181.5">6</text>
<text x="217.8" y="182.6">-</text>
<text x="223.9" y="185.1">OUT</text>
<text x="233" y="184">7</text>
<text x="211.9" y="186.6">5</text>
<text x="217.8" y="187.7">+</text>
<text x="183.4" y="194.2">3</text>
<text x="190.4" y="194.2">1</text>
<text x="187.2" y="198.6" transform="rotate(-90 187.2 198.6)">2</text>
<text x="68.5" y="214.5">P$1</text>
<text x="116.8" y="214.5">13</text>
<text x="123.8" y="215.6">-</text>
<text x="163.7" y="212">9</text>
<text x="169.5" y="213.1">-</text>
<text x="175.6" y="215.6">OUT</text>
<text x="184.8" y="214.5">8</text>
<text x="196.1" y="214.5">P$1</text>
<text x="68.5" y="219.6">P$3</text>
<text x="68.5" y="217">P$2</text>
<text x="95.3" y="220.7">W--</text>
<text x="98.3" y="217" transform="rotate(-90 98.3 217)">P$3</text>
<text x="101.6" y="219.6">P$2</text>
<text x="116.8" y="219.6">12</text>
<text x="123.8" y="220.7">+</text>
<text x="129.9" y="218.1">OUT</text>
<text x="139.1" y="217">14</text>
<text x="162.5" y="217">10</text>
<text x="169.5" y="218.1">+</text>
<text x="196.1" y="219.6">P$3</text>
<text x="196.1" y="217">P$2</text>
<text x="98.3" y="226.6" transform="rotate(-90 98.3 226.6)">P$1</text>
<text x="71.1" y="247.5">P$1</text>
<text x="71.1" y="250">P$2</text>
<text x="98.3" y="250" transform="rotate(-90 98.3 250)">P$3</text>
<text x="118" y="247.5">2</text>
<text x="123.8" y="248.6">-</text>
<text x="129.9" y="251.2">OUT</text>
<text x="139.1" y="250">1</text>
<text x="71.1" y="252.6">P$3</text>
<text x="95.3" y="253.7">W--</text>
<text x="101.6" y="252.6">P$2</text>
<text x="118" y="252.6">3</text>
<text x="123.8" y="253.7">+</text>
<text x="98.3" y="259.6" transform="rotate(-90 98.3 259.6)">P$1</text>
<text x="211.9" y="284.3">6</text>
<text x="217.8" y="285.5">-</text>
<text x="223.9" y="288">OUT</text>
<text x="233" y="286.9">7</text>
<text x="211.9" y="289.4">5</text>
<text x="217.8" y="290.5">+</text>
<text x="184.7" y="297">3</text>
<text x="191.7" y="297">1</text>
<text x="188.4" y="301.5" transform="rotate(-90 188.4 301.5)">2</text>
<text x="68.5" y="317.3">P$1</text>
<text x="116.8" y="317.3">13</text>
<text x="163.7" y="314.8">9</text>
<text x="169.5" y="315.9">-</text>
<text x="184.8" y="317.3">8</text>
<text x="196.1" y="317.3">P$1</text>
<text x="68.5" y="322.4">P$3</text>
<text x="68.5" y="319.9">P$2</text>
<text x="95.3" y="323.5">W--</text>
<text x="98.3" y="319.9" transform="rotate(-90 98.3 319.9)">P$3</text>
<text x="101.6" y="322.4">P$2</text>
<text x="116.8" y="322.4">12</text>
<text x="123.8" y="323.5">+</text>
<text x="123.8" y="318.4">-</text>
<text x="129.9" y="321">OUT</text>
<text x="139.1" y="319.9">14</text>
<text x="162.5" y="319.9">10</text>
<text x="169.5" y="321">+</text>
<text x="175.6" y="318.4">OUT</text>
<text x="196.1" y="322.4">P$3</text>
<text x="196.1" y="319.9">P$2</text>
<text x="98.3" y="329.4" transform="rotate(-90 98.3 329.4)">P$1</text>
<text x="71.1" y="350.4">P$1</text>
<text x="71.1" y="352.9">P$2</text>
<text x="98.3" y="352.9" transform="rotate(-90 98.3 352.9)">P$3</text>
<text x="118" y="350.4">2</text>
<text x="123.8" y="351.5">-</text>
<text x="129.9" y="354">OUT</text>
<text x="139.1" y="352.9">1</text>
<text x="71.1" y="355.4">P$3</text>
<text x="95.3" y="356.5">W--</text>
<text x="101.6" y="355.4">P$2</text>
<text x="118" y="355.4">3</text>
<text x="123.8" y="356.5">+</text>
<text x="98.3" y="362.5" transform="rotate(-90 98.3 362.5)">P$1</text>
</g>
<g font-size="1.8">
<text x="173" y="27.8" transform="rotate(-90 173 27.8)">+</text>
<text x="173" y="40.5" transform="rotate(-90 173 40.5)">+</text>
</g>
</svg>
